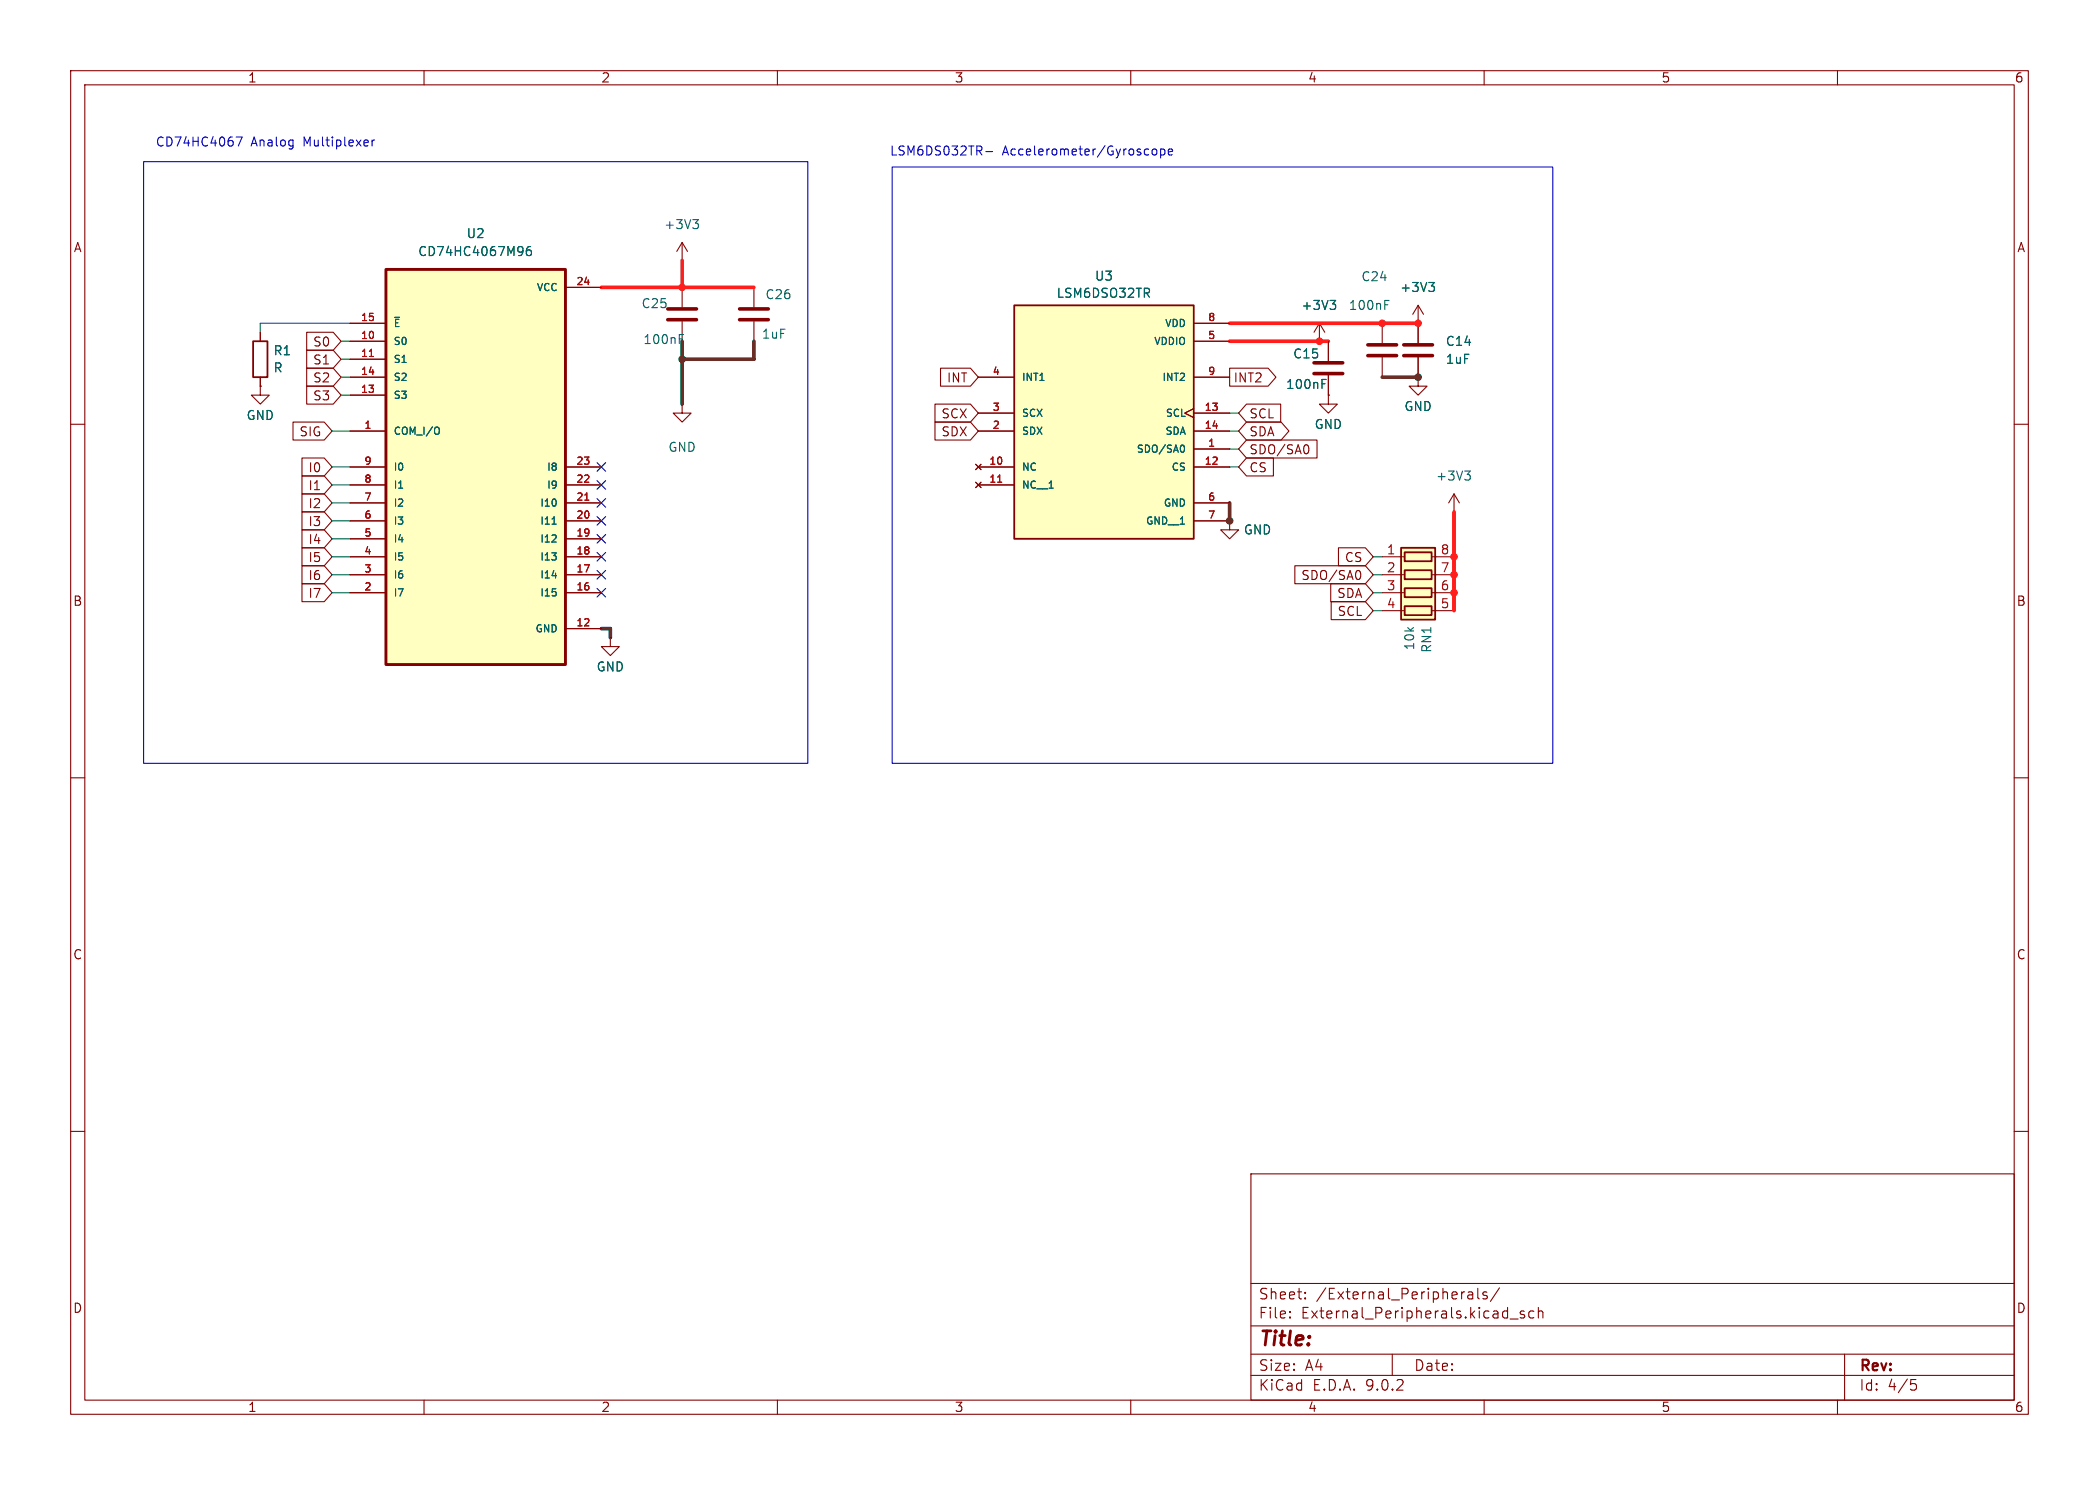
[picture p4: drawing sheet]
<svg xmlns="http://www.w3.org/2000/svg" width="297mm" height="210mm" viewBox="0 0 297 210" stroke-linecap="round" stroke-linejoin="round" font-family="sans-serif">
<g fill="none" stroke="#840000" stroke-width=".15">
<path d="M10 10h277v190h-277zM12 12h273v186h-273zM60 10v2M110 10v2M160 10v2M210 10v2M260 10v2M96.5 40.6v2.8M96.5 45.5v2.8M186.7 48.3h.1M186.7 45.7l-.8 1.3M186.7 45.7l.8 1.3"/>
<path d="M186.7 45.7v2.6M10 60h2M285 60h2M10 110h2M285 110h2M10 160h2M177 166h108v32h-108zM285 160h2M60 198v2M110 198v2M160 198v2M177 194.5h108"/>
<path d="M177 191.5h108M177 187.5h108M177 181.5h108M182.5 186.3h.1l-.1 .1M182.5 186.3v.1M182.5 185.5v.1M182.5 185.5h.1l-.1 .1M184.7 183.6v.1M184.7 183.6h-.1l.1 .1M184.7 182.8v.1M184.7 182.8h-.1l.1 .1M197 191.5v3"/>
<path d="M207.7 182.8l.2-.1 .4 .1 .1 .9M208.4 183.1h-.5a.29 .29 0 0 0-.2 .3 .29 .29 0 0 0 .2 .3l.5-.1M209.1 182.2v1.3l.2 .2M210 198v2M210.4 182.8l-.4-.1-.2 .2 .1 .2 .5 .2 .1 .1-.1 .2-.2 .1-.4-.1M212.2 182.1l-1.3 2M213.7 186.5h1.1M215.7 185.5l-.4-.1-.2 .2 .1 .2 .5 .2v.1v.2l-.2 .1-.4-.1M217 185.5l-.4-.1-.3 .3v.4l.2 .2 .1 .1 .4-.1M217.7 185.5a.37 .37 0 0 1 .6 .1v.8M217.7 184.9v1.5M260 198v2"/>
<path d="M261 191.5v6.5M270.4 195.1h.7M270.5 195.7h.4l.3 .3v.3l-.2 .2-.5 .1"/>
</g>
<path d="M94.5 43.7h4.1M94.5 45.2h4.1" fill="none" stroke="#840000" stroke-width=".51"/>
<path d="M96.1 47.9h.4M96.1 47.3h.6M188.2 42.5h.8l-.4 .5M188.7 43l.3 .2v.3l-.3 .3" fill="none" stroke="#006464" stroke-width=".15"/>
<path d="M143.5 43.2h25.4v33h-25.4z" fill="#ffffc2"/>
<path d="M143.5 43.2h25.4v33h-25.4z" fill="none" stroke="#840000" stroke-width=".25"/>
<g fill="none" stroke="#840000" stroke-width=".15">
<path d="M138.4 53.3h5.1M138.4 58.4h5.1M168.9 57.8l-1.3 .6 1.3 .7M168.9 53.3h5.1M168.9 58.4h5.1M168.9 45.7h5.1M168.9 48.3h5.1M138 65.7l.8 .7M138 68.2l.8 .8M138.4 61h5.1M138.4 66h5.1M138.4 68.6h5.1"/>
<path d="M138.8 65.7l-.8 .7M138.8 68.2l-.8 .8M168.9 61h5.1M168.9 66h5.1M168.9 63.5h5.1M168.9 71.1h5.1M168.9 73.7h5.1M174 73.7v1.2h1.3l-1.3 1.3-1.3-1.3h1.3M174 73.7h.1"/>
</g>
<path d="M141.2 68.2h.5" fill="none" stroke="#a90000" stroke-width=".15"/>
<path d="M167.3 62.9a.54 .54 0 0 1 .3 .6 .54 .54 0 0 1-.3 .5" fill="none" stroke="#006464" stroke-width=".15"/>
<path d="M198.2 77.5h4.9v10.1h-4.9z" fill="#ffffc2"/>
<path d="M35.8 48.3h2v5h-2zM198.2 77.5h4.9v10.1h-4.9zM198.8 78.1h3.8v1.3h-3.8zM198.8 80.6h3.8v1.3h-3.8zM198.8 83.2h3.8v1.3h-3.8zM198.8 85.7h3.8v1.3h-3.8z" fill="none" stroke="#840000" stroke-width=".25"/>
<g fill="none" stroke="#840000" stroke-width=".15">
<path d="M96.5 36.8h.1M96.5 34.3l-.7 1.3M96.5 34.3l.8 1.3M96.5 34.3v2.5M36.8 54.6v1.3h1.3l-1.3 1.3-1.2-1.3h1.2M36.8 54.6h.1M36.8 47v1.3M36.8 53.3v1.3M106.7 40.6v2.8M106.7 45.5v2.8M188 55.9v1.3h1.2l-1.2 1.2-1.3-1.2h1.3M188 55.9h.1"/>
<path d="M188 48.3v2.8M188 53.1v2.8M195.6 45.7v2.8M195.6 50.5v2.8M200.7 53.3v1.3h1.2l-1.2 1.3-1.3-1.3h1.3M200.7 53.3h.1M200.7 45.7v2.8M200.7 50.5v2.8M195.6 78.7h3.2M202.6 78.7h3.1M205.7 72.4h.1M205.7 69.9l-.7 1.2"/>
<path d="M205.7 69.9l.8 1.2M205.7 69.9v2.5M195.6 81.3h3.2M195.6 83.8h3.2M195.6 86.4h3.2M202.6 81.3h3.1M202.6 83.8h3.1M202.6 86.4h3.1"/>
</g>
<path d="M104.6 43.7h4.1M104.6 45.2h4.1M185.9 51.3h4.1M185.9 52.8h4.1M193.5 48.8h4.1M193.5 50.3h4.1M198.6 48.8h4.1M198.6 50.3h4.1" fill="none" stroke="#840000" stroke-width=".51"/>
<path d="M98 31.1h.8l-.4 .4M98.6 31.5l.2 .3v.3l-.2 .2M187.1 54.3h.4M187.1 53.7h.6M195.9 43.1h.5M195.9 42.5h.6M207.3 66.6h.7l-.4 .5M207.8 67.1l.2 .2v.3l-.2 .3" fill="none" stroke="#006464" stroke-width=".15"/>
<path d="M54.6 38.1h25.4v55.9h-25.4z" fill="#ffffc2"/>
<path d="M54.6 38.1h25.4v55.9h-25.4z" fill="none" stroke="#840000" stroke-width=".41"/>
<g fill="none" stroke="#840000" stroke-width=".15">
<path d="M36.8 54.6h.1M36.8 47v1.3M36.8 53.3v1.3M41.5 59.7h4.4l1.1 1.3-1.1 1.2h-4.4zM43.4 47h3.7l1.2 1.3-1.2 1.2h-3.7zM43.4 49.5h3.7l1.2 1.3-1.2 1.3h-3.7zM43.4 52.1h3.7l1.2 1.2-1.2 1.3h-3.7zM43.4 54.6h3.7l1.2 1.3-1.2 1.3h-3.7zM49.5 45.7h5.1M49.5 48.3h5.1M49.5 50.8h5.1M49.5 53.3h5.1"/>
<path d="M49.5 55.9h5.1M80 40.6h5.1M96.5 57.2v1.2h1.3l-1.3 1.3-1.3-1.3h1.3M96.5 57.2h.1M132.3 57.1h5l1.1 1.3-1.1 1.3h-5zM132.3 59.7h5l1.1 1.3-1.1 1.2h-5zM133.1 52.1h4.2l1.1 1.2-1.1 1.3h-4.2zM138.4 53.3h5.1M138.4 58.4h5.1M168.9 57.8l-1.3 .6 1.3 .7M168.9 45.7h5.1M168.9 48.3h5.1"/>
<path d="M168.9 53.3h5.1M168.9 58.4h5.1M174 52.1h5.4l1.1 1.2-1.1 1.3h-5.4zM176.4 59.7h4.9l1.1 1.3-1.1 1.2h-4.9l-1.1-1.2zM176.4 57.1h4.8v2.6h-4.8l-1.1-1.3zM186.7 48.3h.1M188 55.9h.1M188 48.3v2.8M188 53.1v2.8M200.7 45.7h.1M200.7 53.3h.1M200.7 43.2l-.8 1.3"/>
<path d="M200.7 43.2l.7 1.3M200.7 43.2v5.3M200.7 50.5v2.8M42.7 69.8h3.2l1.1 1.3-1.1 1.3h-3.2zM42.7 74.9h3.2l1.1 1.3-1.1 1.3h-3.2zM42.7 67.3h3.2l1.1 1.3-1.1 1.3h-3.2zM42.7 64.8h3.2l1.1 1.2-1.1 1.3h-3.2zM42.7 72.4h3.2l1.1 1.3-1.1 1.2h-3.2zM42.7 77.5h3.2l1.1 1.2-1.1 1.3h-3.2zM49.5 61h5.1M49.5 66h5.1M49.5 68.6h5.1"/>
<path d="M49.5 71.1h5.1M49.5 73.7h5.1M49.5 76.2h5.1M49.5 78.7h5.1M80 66h5.1M80 68.6h5.1M80 71.1h5.1M80 73.7h5.1M80 76.2h5.1M80 78.7h5.1M138 65.7l.8 .7M138 68.2l.8 .8"/>
<path d="M138.4 61h5.1M138.4 66h5.1M138.4 68.6h5.1M138.8 65.7l-.8 .7M138.8 68.2l-.8 .8M168.9 61h5.1M168.9 66h5.1M168.9 71.1h5.1M168.9 73.7h5.1M168.9 63.5h5.1M174 73.7h.1M176.4 62.2h10v2.6h-10l-1.1-1.3z"/>
<path d="M176.4 64.8h3.8v2.5h-3.8l-1.1-1.3zM184.9 62.9a.79 .79 0 0 1 0 1.3M189.4 77.5h3.8l1.1 1.2-1.1 1.3h-3.8zM42.7 80h3.2l1.1 1.3-1.1 1.3h-3.2zM42.7 82.5h3.2l1.1 1.3-1.1 1.3h-3.2zM49.5 81.3h5.1M49.5 83.8h5.1M80 81.3h5.1M80 83.8h5.1M80 88.9h5.1M86.4 90.2v1.2h1.2l-1.2 1.3-1.3-1.3h1.3M86.4 90.2h.1"/>
<path d="M183.2 80h10l1.1 1.3-1.1 1.3h-10zM188.3 82.5h4.9l1.1 1.3-1.1 1.3h-4.9zM188.4 85.1h4.8l1.1 1.3-1.1 1.2h-4.8zM192.2 80.7a.79 .79 0 0 1 0 1.3"/>
</g>
<path d="M75.1 34.9a.5 .5 0 0 0-.6 .5v.5l.1 .2h.4l.1-.1 .1-.4-.1-.2h-.4l-.2 .2M202.2 39.9h.8l-.5 .5M55.8 44.9h.7M187.1 54.3h.4M187.1 53.7h.6M188.2 42.5h.8l-.4 .5M188.7 43l.3 .2v.3l-.3 .3M202.7 40.4l.3 .3v.3l-.3 .2M62 60.5a.72 .72 0 0 1 0 .9M78.1 74.1h.6M167.3 62.9a.54 .54 0 0 1 .3 .6 .54 .54 0 0 1-.3 .5M78.1 81.4h.6" fill="none" stroke="#006464" stroke-width=".15"/>
<path d="M52.3 50.4h.5M82.7 70.7h.6M141.2 68.2h.5" fill="none" stroke="#a90000" stroke-width=".15"/>
<g fill="none" stroke="#009600" stroke-width=".15">
<path d="M48.3 48.3h1.2M48.3 50.8h1.2M48.3 53.3h1.2M48.3 55.9h1.2M49.5 45.7h-12.7v1.3M174 58.4h1.3M47 78.7h2.5M47 76.2h2.5M47 68.6h2.5M47 71.1h2.5M47 66h2.5M47 61h2.5"/>
<path d="M47 73.7h2.5M174 66h1.3M174 61h1.3M174 63.5h1.3M194.3 78.7h1.3M47 83.8h2.5M47 81.3h2.5M194.3 86.4h1.3M194.3 83.8h1.3M194.3 81.3h1.3"/>
</g>
<path d="M96.5 36.8v3.8M85.1 40.6h21.6M174 48.3h14M174 45.7h26.7M205.7 72.4v14" fill="none" stroke="#ff1e1c" stroke-width=".51"/>
<path d="M96.5 48.3v8.9M106.7 48.3v2.5h-10.2M195.6 53.3h5.1M174 71.1v2.6M85.1 88.9h1.3v1.3" fill="none" stroke="#1e1e1e" stroke-width=".51"/>
<g fill="none" stroke="#000084" stroke-width=".15">
<path d="M84.5 73.1l1.2 1.2M84.5 68l1.2 1.2M84.5 70.5l1.2 1.2M84.5 65.4l1.2 1.2M84.5 78.1l1.2 1.2M84.5 75.6l1.2 1.2M85.7 73.1l-1.2 1.2M85.7 68l-1.2 1.2M85.7 70.5l-1.2 1.2M85.7 65.4l-1.2 1.2M85.7 78.1l-1.2 1.2M85.7 75.6l-1.2 1.2"/>
<path d="M84.5 83.2l1.2 1.2M84.5 80.7l1.2 1.2M85.7 83.2l-1.2 1.2M85.7 80.7l-1.2 1.2"/>
</g>
<path d="M33.4 19.4h.9l-.6 1.2M52.7 19.8v.8M53 19.8l-.2 .1-.1 .1M20.3 22.9h94v85.1h-94zM126.2 23.6h93.5v84.4h-93.5zM139.5 21.4h1M163.1 21.1h.3l.3 .2v.4l-.3 .2h-.3l-.1-.2v-.4zM164.2 21.1h.4l.2 .2v.4l-.1 .2h-.5M164.2 21.1v1.2M165.3 21.5l.6-.1v-.3h-.4l-.2 .2 .1 .6h.5" fill="none" stroke="#0000c2" stroke-width=".15"/>
<g fill="#ff1e1c" stroke="#ff1e1c" stroke-width=".15">
<circle cx="205.7" cy="78.7" r=".46"/>
<circle cx="205.7" cy="83.8" r=".46"/>
<circle cx="205.7" cy="81.3" r=".46"/>
<circle cx="96.5" cy="40.6" r=".46"/>
<circle cx="186.7" cy="48.3" r=".46"/>
<circle cx="200.7" cy="45.7" r=".46"/>
<circle cx="195.6" cy="45.7" r=".46"/>
</g>
<g fill="#1e1e1e" stroke="#1e1e1e" stroke-width=".15">
<circle cx="174" cy="73.7" r=".46"/>
<circle cx="96.5" cy="50.8" r=".46"/>
<circle cx="200.7" cy="53.3" r=".46"/>
</g>
<text font-size="2.8" fill="#840000" x="178" y="190.9">Title:</text>
<g font-size="2.1" fill="#840000">
<text x="178" y="184">Sheet:</text>
<text x="186.2" y="184">/External_Peripherals/</text>
<text x="178" y="186.7">File:</text>
<text x="184.1" y="186.7">External_Peripherals.kicad_sch</text>
<text x="178" y="196.9">KiCad</text>
<text x="178" y="194.1">Size:</text>
<text x="184.7" y="194.1">A4</text>
<text x="185.7" y="196.9">E.D.A.</text>
<text x="193.3" y="196.9">9.0.2</text>
<text x="200" y="194.1">Date:</text>
<text x="263" y="194.3">Rev:</text>
<text x="263" y="196.9">Id:</text>
<text x="267.1" y="196.9">4/5</text>
</g>
<g font-size="1.8" fill="#840000">
<text x="35" y="11.9">1</text>
<text x="85" y="11.9">2</text>
<text x="135" y="11.9">3</text>
<text x="185" y="11.9">4</text>
<text x="235" y="11.9">5</text>
<text x="285" y="11.9">6</text>
<text x="10.3" y="35.9">A</text>
<text x="285.3" y="35.9">A</text>
<text x="44.2" y="49.2">S0</text>
<text x="44.2" y="51.8">S1</text>
<text x="44.2" y="54.3">S2</text>
<text x="44.2" y="56.8">S3</text>
<text x="133.1" y="59.4">SCX</text>
<text x="133.9" y="54.3">INT</text>
<text x="174.5" y="54.3">INT2</text>
<text x="176.7" y="59.4">SCL</text>
<text x="42.3" y="61.9">SIG</text>
<text x="133.1" y="61.9">SDX</text>
<text x="176.7" y="64.5">SDO/SA0</text>
<text x="176.7" y="61.9">SDA</text>
<text x="43.5" y="69.5">I1</text>
<text x="43.5" y="67">I0</text>
<text x="176.7" y="67">CS</text>
<text x="43.5" y="72.1">I2</text>
<text x="43.5" y="77.2">I4</text>
<text x="43.5" y="74.6">I3</text>
<text x="43.5" y="79.7">I5</text>
<text x="43.5" y="82.2">I6</text>
<text x="184" y="82.2">SDO/SA0</text>
<text x="190.2" y="79.7">CS</text>
<text x="10.3" y="85.9">B</text>
<text x="43.5" y="84.8">I7</text>
<text x="189.1" y="84.8">SDA</text>
<text x="189.2" y="87.3">SCL</text>
<text x="285.3" y="85.9">B</text>
<text x="10.3" y="135.9">C</text>
<text x="285.3" y="135.9">C</text>
<text x="10.3" y="185.9">D</text>
<text x="285.3" y="185.9">D</text>
<text x="35" y="199.9">1</text>
<text x="85" y="199.9">2</text>
<text x="135" y="199.9">3</text>
<text x="185" y="199.9">4</text>
<text x="235" y="199.9">5</text>
<text x="285" y="199.9">6</text>
</g>
<g font-size="1.8" fill="#0000c2">
<text x="21.9" y="20.9">CD74HC4067</text>
<text x="35.5" y="20.9">Analog</text>
<text x="43" y="20.9">Multiplexer</text>
<text x="125.8" y="22.2">LSM6DS032TR-</text>
<text x="141.8" y="22.2">Accelerometer/Gyroscope</text>
</g>
<g font-size="1.8" fill="#006464">
<text x="65.9" y="33.9">U2</text>
<text x="93.9" y="32.6">+3V3</text>
<text x="59.1" y="36.4">CD74HC4067M96</text>
<text x="154.8" y="39.9">U3</text>
<text x="192.5" y="40">C24</text>
<text x="198" y="41.5">+3V3</text>
<text x="90.7" y="43.8">C25</text>
<text x="108.2" y="42.5">C26</text>
<text x="149.4" y="42.3">LSM6DSO32TR</text>
<text x="184" y="44">+3V3</text>
<text x="190.8" y="44">100nF</text>
<text x="38.6" y="50.5">R1</text>
<text x="38.6" y="52.9">R</text>
<text x="90.9" y="48.9">100nF</text>
<text x="107.7" y="48.1">1uF</text>
<text x="182.9" y="50.9">C15</text>
<text x="204.5" y="51.7">1uF</text>
<text x="204.5" y="49.1">C14</text>
<text x="34.8" y="59.6">GND</text>
<text x="181.9" y="55.2">100nF</text>
<text x="198.6" y="58.3">GND</text>
<text x="94.5" y="64.1">GND</text>
<text x="185.9" y="60.9">GND</text>
<text x="203.1" y="68.2">+3V3</text>
<text x="175.9" y="75.8">GND</text>
<text x="84.3" y="95.2">GND</text>
<text x="200.3" y="92.1" transform="rotate(-90 200.3 92.1)">10k</text>
<text x="202.7" y="92.4" transform="rotate(-90 202.7 92.4)">RN1</text>
</g>
<g font-size="1.8" fill="#a90000">
<text x="196.1" y="78.5">1</text>
<text x="196.1" y="81">2</text>
<text x="196.1" y="83.6">3</text>
<text x="203.8" y="78.5">8</text>
<text x="203.8" y="81">7</text>
<text x="203.8" y="83.6">6</text>
<text x="196.1" y="86.1">4</text>
<text x="203.8" y="86.1">5</text>
</g>
<g font-size="1.4" fill="#006464">
<text x="75.8" y="41.4">VCC</text>
<text x="55.6" y="46.5">~{E}</text>
<text x="164.7" y="46.5">VDD</text>
<text x="55.6" y="49">S0</text>
<text x="55.6" y="51.5">S1</text>
<text x="163.2" y="49">VDDIO</text>
<text x="55.6" y="54.1">S2</text>
<text x="55.6" y="56.6">S3</text>
<text x="144.5" y="54.1">INT1</text>
<text x="144.5" y="59.2">SCX</text>
<text x="164.4" y="54.1">INT2</text>
<text x="164.8" y="59.2">SCL</text>
<text x="55.6" y="61.7">COM_I/O</text>
<text x="144.5" y="61.7">SDX</text>
<text x="160.7" y="64.2">SDO/SA0</text>
<text x="164.8" y="61.7">SDA</text>
<text x="55.6" y="66.8">I0</text>
<text x="55.6" y="69.3">I1</text>
<text x="55.6" y="71.9">I2</text>
<text x="76.3" y="71.9">I10</text>
<text x="77.3" y="66.8">I8</text>
<text x="77.3" y="69.3">I9</text>
<text x="144.5" y="66.8">NC</text>
<text x="144.5" y="69.3">NC__1</text>
<text x="164.5" y="71.9">GND</text>
<text x="165.7" y="66.8">CS</text>
<text x="55.6" y="74.4">I3</text>
<text x="55.6" y="76.9">I4</text>
<text x="76.3" y="74.4">I11</text>
<text x="76.3" y="76.9">I12</text>
<text x="162" y="74.4">GND__1</text>
<text x="55.6" y="79.5">I5</text>
<text x="55.6" y="82">I6</text>
<text x="76.3" y="79.5">I13</text>
<text x="76.3" y="82">I14</text>
<text x="55.6" y="84.6">I7</text>
<text x="75.6" y="89.6">GND</text>
<text x="76.3" y="84.6">I15</text>
</g>
<g font-size="1.4" fill="#a90000">
<text x="81.5" y="40.4">24</text>
<text x="51" y="45.5">15</text>
<text x="170.8" y="45.5">8</text>
<text x="51" y="48">10</text>
<text x="51" y="50.5">11</text>
<text x="51" y="53.1">14</text>
<text x="140.4" y="53.1">4</text>
<text x="170.8" y="48">5</text>
<text x="170.8" y="53.1">9</text>
<text x="51" y="55.6">13</text>
<text x="140.4" y="58.2">3</text>
<text x="170.4" y="58.2">13</text>
<text x="51.5" y="60.7">1</text>
<text x="51.5" y="65.8">9</text>
<text x="81.5" y="65.8">23</text>
<text x="139.9" y="65.8">10</text>
<text x="140.4" y="60.7">2</text>
<text x="170.4" y="60.7">14</text>
<text x="170.4" y="65.8">12</text>
<text x="170.8" y="63.2">1</text>
<text x="51.5" y="68.3">8</text>
<text x="51.5" y="70.9">7</text>
<text x="81.5" y="68.3">22</text>
<text x="81.5" y="70.9">21</text>
<text x="139.9" y="68.3">11</text>
<text x="170.8" y="70.9">6</text>
<text x="51.5" y="73.4">6</text>
<text x="51.5" y="75.9">5</text>
<text x="81.5" y="73.4">20</text>
<text x="81.5" y="75.9">19</text>
<text x="170.8" y="73.4">7</text>
<text x="51.5" y="78.5">4</text>
<text x="51.5" y="81">3</text>
<text x="51.5" y="83.6">2</text>
<text x="81.5" y="78.5">18</text>
<text x="81.5" y="81">17</text>
<text x="81.5" y="83.6">16</text>
<text x="81.5" y="88.6">12</text>
</g>
</svg>
